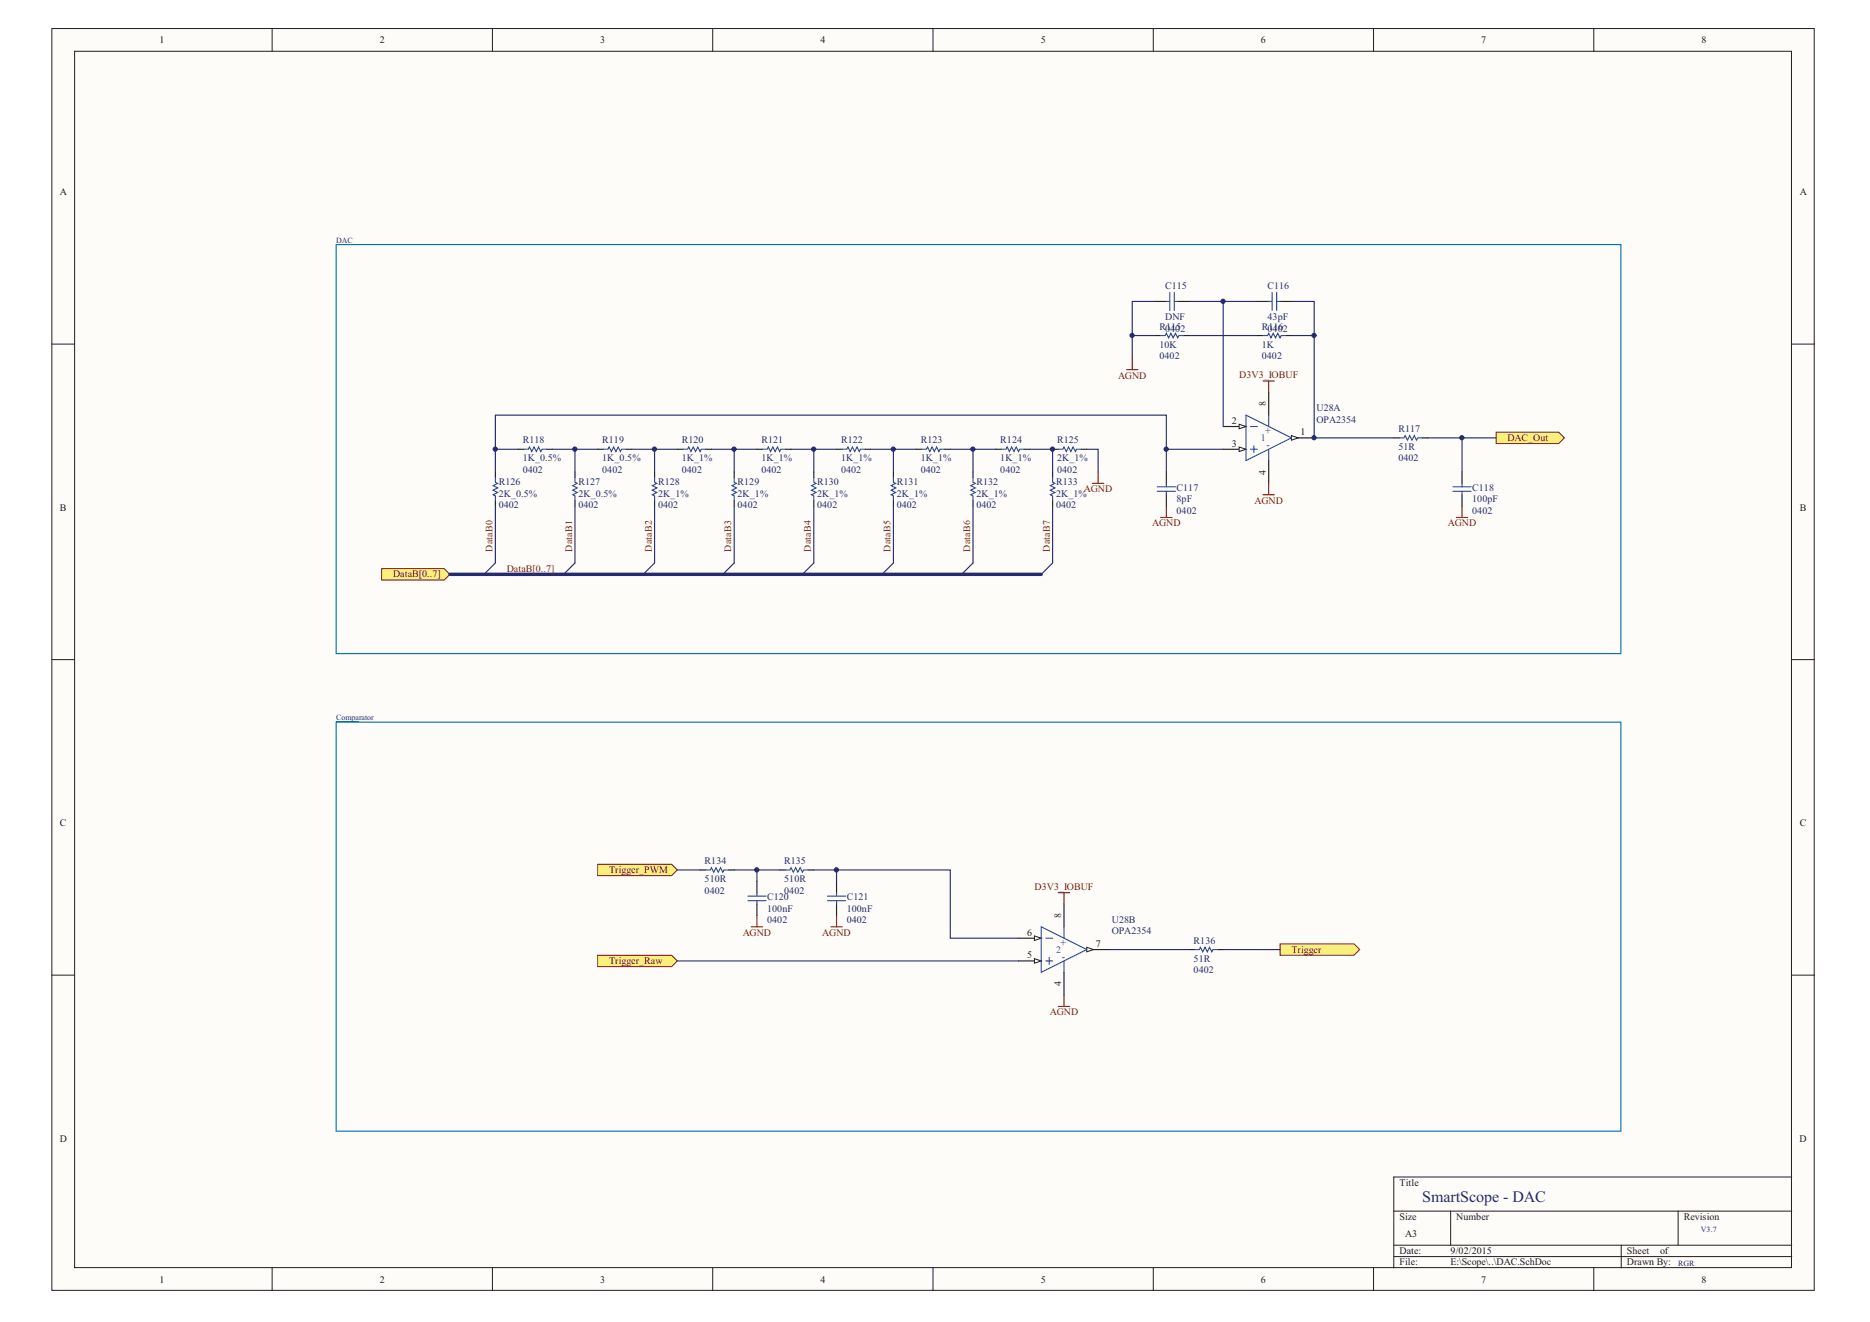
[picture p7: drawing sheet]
<svg xmlns="http://www.w3.org/2000/svg" width="297mm" height="210mm" viewBox="0 0 297 210" stroke-linecap="round" stroke-linejoin="round" font-family="sans-serif">
<path d="M8.2 4.5h280v200.4h-280z" fill="#fefcf8"/>
<path d="M8.2 4.5h280v200.4h-280z" fill="none" stroke="#221f1f" stroke-width=".16"/>
<path d="M11.9 8.1h272.7v193.2h-272.7z" fill="#fefcf8"/>
<g fill="none" stroke="#221f1f" stroke-width=".16">
<path d="M11.9 8.1h272.7v193.2h-272.7zM43.2 4.5v3.6M78.2 4.5v3.6M113.2 4.5v3.6M148.2 4.5v3.6M183.2 4.5v3.6M218.2 4.5v3.6M253.2 4.5v3.6M8.2 54.6h3.7M284.6 54.6h3.6M8.2 104.7h3.7M284.6 104.7h3.6"/>
<path d="M8.2 154.8h3.7M284.6 154.8h3.6M221.4 192.3h63.2M221.4 197.7h63.2M221.4 199.5h63.2M230.4 192.3v5.4M257.5 197.7v3.6M266.6 192.3v5.4M284.6 186.9h-63.2v14.4M43.2 201.3v3.6M78.2 201.3v3.6M113.2 201.3v3.6"/>
<path d="M148.2 201.3v3.6M183.2 201.3v3.6M218.2 201.3v3.6M253.2 201.3v3.6"/>
</g>
<path d="M173.5 76.7h1.8M174.4 74.9v1.8" fill="none" stroke="#841517" stroke-width=".18"/>
<path d="M87.7 71.3h7.2M91.3 71.3v3.6M100.4 71.3h7.2M104 71.3v3.6M113 71.3h7.2M116.6 71.3v3.6M125.7 71.3h7.2M129.3 71.3v3.6M138.3 71.3h7.2M141.9 71.3v3.6M150.9 71.3h7.3M154.6 71.3v3.6" fill="none" stroke="#262a73" stroke-width=".18"/>
<path d="M60.6 90.3h10l.9 .9-.9 .9h-10z" fill-rule="evenodd" fill="#f8f078"/>
<path d="M60.6 90.3h10l.9 .9-.9 .9h-10z" fill="none" stroke="#841517" stroke-width=".16"/>
<path d="M71.5 91.2h93.9" fill="none" stroke="#262a73" stroke-width=".54"/>
<path d="M78.7 80.4v9l-1.8 1.8M91.3 80.4v9l-1.8 1.8M104 80.4v9l-1.8 1.8M116.6 80.4v9l-1.8 1.8M129.3 80.4v9l-1.8 1.8M141.9 80.4v9l-1.8 1.8M154.6 80.4v9l-1.8 1.8M167.2 80.4v9l-1.8 1.8" fill="none" stroke="#262a73" stroke-width=".18"/>
<path d="M200.6 60.5h1.8M201.5 60.5v1.8" fill="none" stroke="#841517" stroke-width=".18"/>
<path d="M205.1 69.5h3.7" fill="none" stroke="#221f1f" stroke-width=".18"/>
<path d="M205.1 69.2l1.1 .3-1.1 .4z" fill="#fefcf8"/>
<path d="M205.1 69.2l1.1 .3-1.1 .4z" fill="none" stroke="#221f1f" stroke-width=".16"/>
<path d="M194.3 71.3h3.6" fill="none" stroke="#221f1f" stroke-width=".18"/>
<path d="M196.8 71l1.1 .3-1.1 .4z" fill="#fefcf8"/>
<path d="M196.8 71l1.1 .3-1.1 .4z" fill="none" stroke="#221f1f" stroke-width=".16"/>
<path d="M194.3 67.7h3.6" fill="none" stroke="#221f1f" stroke-width=".18"/>
<path d="M196.8 67.4l1.1 .3-1.1 .4z" fill="#fefcf8"/>
<path d="M196.8 67.4l1.1 .3-1.1 .4z" fill="none" stroke="#221f1f" stroke-width=".16"/>
<path d="M197.9 65.9l7.2 3.6-7.2 3.6zM198.6 71.3h1.1M198.6 67.7h1.1M199.2 70.8v1.1M201.5 65.9v1.8M201.5 71.3v1.8" fill="none" stroke="#2b53a4" stroke-width=".18"/>
<path d="M201.5 62.3v3.6M201.5 73.1v3.6M172.6 150.8h3.6" fill="none" stroke="#221f1f" stroke-width=".18"/>
<path d="M172.6 150.4l1.1 .4-1.1 .3z" fill="#fefcf8"/>
<path d="M172.6 150.4l1.1 .4-1.1 .3z" fill="none" stroke="#221f1f" stroke-width=".16"/>
<path d="M161.8 152.6h3.6" fill="none" stroke="#221f1f" stroke-width=".18"/>
<path d="M164.3 152.2l1.1 .4-1.1 .3z" fill="#fefcf8"/>
<path d="M164.3 152.2l1.1 .4-1.1 .3z" fill="none" stroke="#221f1f" stroke-width=".16"/>
<path d="M161.8 149h3.6" fill="none" stroke="#221f1f" stroke-width=".18"/>
<path d="M164.3 148.6l1.1 .4-1.1 .3z" fill="#fefcf8"/>
<path d="M164.3 148.6l1.1 .4-1.1 .3z" fill="none" stroke="#221f1f" stroke-width=".16"/>
<path d="M165.4 147.2l7.2 3.6-7.2 3.6zM166.1 152.6h1.1M166.1 149h1.1M166.7 152v1.1M169 147.2v1.8M169 152.6v1.8" fill="none" stroke="#2b53a4" stroke-width=".18"/>
<path d="M169 143.5v3.7M169 154.4v3.6" fill="none" stroke="#221f1f" stroke-width=".18"/>
<path d="M178.9 58.7h1.9M179.8 56.9v1.8M184.4 82.2h1.8M185.3 80.4v1.8" fill="none" stroke="#841517" stroke-width=".18"/>
<path d="M179.8 53.3h3.7M183.5 47.9h-3.7v9M188.9 47.9h10.8M188.9 53.3h10.8M205.1 47.9h3.7v5.4h-3.7M208.8 53.3v16.2h12.6" fill="none" stroke="#262a73" stroke-width=".18"/>
<path d="M237.7 68.6h9.9l.9 .9-.9 .9h-9.9z" fill-rule="evenodd" fill="#f8f078"/>
<path d="M237.7 68.6h9.9l.9 .9-.9 .9h-9.9z" fill="none" stroke="#841517" stroke-width=".16"/>
<path d="M226.8 69.5h10.9" fill="none" stroke="#262a73" stroke-width=".18"/>
<path d="M168.1 141.7h1.8M168.1 159.8h1.8M169 141.7v1.8M169 158v1.8" fill="none" stroke="#841517" stroke-width=".18"/>
<path d="M94.9 151.7h11.8l.9 .9-.9 .9h-11.8z" fill-rule="evenodd" fill="#f8f078"/>
<path d="M94.9 151.7h11.8l.9 .9-.9 .9h-11.8z" fill="none" stroke="#841517" stroke-width=".16"/>
<path d="M94.9 137.2h11.8l.9 .9-.9 .9h-11.8z" fill-rule="evenodd" fill="#f8f078"/>
<path d="M94.9 137.2h11.8l.9 .9-.9 .9h-11.8z" fill="none" stroke="#841517" stroke-width=".16"/>
<path d="M119.3 147.2h1.8M120.2 145.4v1.8M132 147.2h1.8M132.9 145.4v1.8" fill="none" stroke="#841517" stroke-width=".18"/>
<path d="M107.6 138.1h3.6M116.6 138.1h7.2M120.2 138.1v1.8M129.3 138.1h3.6v1.8M132.9 138.1h18v10.9h10.9M176.2 150.8h12.7" fill="none" stroke="#262a73" stroke-width=".18"/>
<path d="M203.3 149.9h11.8l.9 .9-.9 .9h-11.8z" fill-rule="evenodd" fill="#f8f078"/>
<path d="M203.3 149.9h11.8l.9 .9-.9 .9h-11.8z" fill="none" stroke="#841517" stroke-width=".16"/>
<path d="M194.3 47.9v19.8M78.7 71.3v-5.4h106.6v9M82.3 71.3h-3.6v3.6M163.6 71.3h3.6v3.6M172.6 71.3h1.8v3.6M185.3 71.3h9M232.2 69.5v5.4M107.6 152.6h54.2M194.3 150.8h9" fill="none" stroke="#262a73" stroke-width=".18"/>
<path d="M200.6 78.6h1.8M201.5 76.7v1.9M231.3 82.2h1.8M232.2 80.4v1.8" fill="none" stroke="#841517" stroke-width=".18"/>
<g fill="none" stroke="#221f1f" stroke-width=".18">
<path d="M183.5 47.9h1.8M183.5 53.3h.9M187.1 47.9h1.8M188 53.3h.9M199.7 47.9h1.8M199.7 53.3h.9M203.3 47.9h1.8M204.2 53.3h.9M78.7 74.9v.9M78.7 79.5v.9M82.3 71.3h.9M86.8 71.3h.9"/>
<path d="M91.3 74.9v.9M91.3 79.5v.9M94.9 71.3h.9M99.5 71.3h.9M104 74.9v.9M104 79.5v.9M107.6 71.3h.9M112.1 71.3h.9M116.6 74.9v.9M116.6 79.5v.9M120.2 71.3h.9M124.8 71.3h.9"/>
<path d="M129.3 74.9v.9M129.3 79.5v.9M132.9 71.3h.9M137.4 71.3h.9M141.9 74.9v.9M141.9 79.5v.9M145.5 71.3h.9M150 71.3h.9M154.6 74.9v.9M154.6 79.5v.9M158.2 71.3h.9M162.7 71.3h.9"/>
<path d="M167.2 74.9v.9M167.2 79.5v.9M167.2 71.3h.9M171.7 71.3h.9M185.3 74.9v1.8M185.3 78.6v1.8M221.4 69.5h.9M225.9 69.5h.9M232.2 74.9v1.8M232.2 78.6v1.8M111.2 138.1h.9M115.7 138.1h.9"/>
<path d="M120.2 139.9v1.8M123.8 138.1h1M128.4 138.1h.9M132.9 139.9v1.8M120.2 143.5v1.9M132.9 143.5v1.9M188.9 150.8h.9M193.4 150.8h.9"/>
</g>
<g fill="none" stroke="#2b53a4" stroke-width=".18">
<path d="M184.4 53.3h.7l.2-.4 .3 .7 .4-.7 .4 .7 .3-.7 .4 .7 .2-.3h.7M185.3 47.9h.5M185.8 46.4v2.9M186.5 46.4v2.9M186.5 47.9h.6M200.6 53.3h.7l.2-.4 .4 .7 .3-.7 .4 .7 .4-.7 .3 .7 .2-.3h.7M201.5 47.9h.6M202.1 46.4v2.9M202.8 47.9h.5M202.8 46.4v2.9M78.7 75.8v.8l.3 .1-.7 .4 .7 .4-.7 .3 .7 .4-.7 .4 .4 .1v.8M83.2 71.3h.7l.2-.3 .4 .7 .3-.7 .4 .7 .4-.7 .3 .7 .2-.4h.7"/>
<path d="M91.3 75.8v.8l.4 .1-.7 .4 .7 .4-.7 .3 .7 .4-.7 .4 .3 .1v.8M95.8 71.3h.8l.2-.3 .3 .7 .4-.7 .3 .7 .4-.7 .4 .7 .1-.4h.8M104 75.8v.8l.3 .1-.7 .4 .7 .4-.7 .3 .7 .4-.7 .4 .4 .1v.8M108.5 71.3h.7l.2-.3 .4 .7 .3-.7 .4 .7 .3-.7 .4 .7 .2-.4h.7M116.6 75.8v.8l.4 .1-.7 .4 .7 .4-.7 .3 .7 .4-.7 .4 .3 .1v.8M121.1 71.3h.8l.1-.3 .4 .7 .4-.7 .3 .7 .4-.7 .3 .7 .2-.4h.8M129.3 75.8v.8l.3 .1-.7 .4 .7 .4-.7 .3 .7 .4-.7 .4 .4 .1v.8M133.8 71.3h.7l.2-.3 .3 .7 .4-.7 .4 .7 .3-.7 .4 .7 .2-.4h.7M141.9 75.8v.8l.4 .1-.7 .4 .7 .4-.7 .3 .7 .4-.7 .4 .3 .1v.8M146.4 71.3h.8l.1-.3 .4 .7 .4-.7 .3 .7 .4-.7 .3 .7 .2-.4h.7M154.6 75.8v.8l.3 .1-.7 .4 .7 .4-.7 .3 .7 .4-.7 .4 .4 .1v.8M159.1 71.3h.7l.2-.3 .3 .7 .4-.7 .4 .7 .3-.7 .4 .7 .2-.4h.7"/>
<path d="M167.2 75.8v.8l.4 .1-.8 .4 .8 .4-.8 .3 .8 .4-.8 .4 .4 .1v.8M168.1 71.3h.7l.2-.3 .4 .7 .3-.7 .4 .7 .4-.7 .3 .7 .2-.4h.7M183.8 77.3h2.9M183.8 78h2.9M185.3 76.7v.6M185.3 78v.6M222.3 69.5h.7l.2-.3 .4 .7 .3-.7 .4 .7 .3-.7 .4 .7 .2-.4h.7M230.8 77.3h2.9M230.8 78h2.9M232.2 76.7v.6M232.2 78v.6M112.1 138.1h.7l.2-.3 .4 .7 .3-.7 .4 .7 .4-.7 .3 .7 .2-.4h.7"/>
<path d="M124.8 138.1h.7l.2-.3 .3 .7 .4-.7 .3 .7 .4-.7 .4 .7 .1-.4h.8M118.8 142.3h2.9M118.8 143h2.9M120.2 141.7v.6M120.2 143v.5M131.4 142.3h2.9M131.4 143h2.9M132.9 141.7v.6M132.9 143v.5M189.8 150.8h.7l.2-.4 .3 .7 .4-.7 .4 .7 .3-.7 .4 .7 .2-.3h.7"/>
</g>
<g fill="#0073ad">
<path d="M53.3 38.7h204.3v65.2h-204.3zM53.5 38.9v64.8h203.9v-64.8zM53.4 38.8h.1z"/>
<path d="M53.3 114.6h204.3v65.1h-204.3zM53.5 114.8v64.7h203.9v-64.7zM53.4 114.7h.1z"/>
</g>
<path d="M53.4 114.6h3.6" fill="none" stroke="#0073ad" stroke-width=".16"/>
<circle cx="78.7" cy="71.3" r=".34" fill="#262a73"/>
<circle cx="78.7" cy="71.3" r=".34" fill="none" stroke="#262a73" stroke-width=".16"/>
<circle cx="91.3" cy="71.3" r=".34" fill="#262a73"/>
<circle cx="91.3" cy="71.3" r=".34" fill="none" stroke="#262a73" stroke-width=".16"/>
<circle cx="103.9" cy="71.3" r=".34" fill="#262a73"/>
<circle cx="103.9" cy="71.3" r=".34" fill="none" stroke="#262a73" stroke-width=".16"/>
<circle cx="116.6" cy="71.3" r=".34" fill="#262a73"/>
<circle cx="116.6" cy="71.3" r=".34" fill="none" stroke="#262a73" stroke-width=".16"/>
<circle cx="120.2" cy="138.1" r=".34" fill="#262a73"/>
<circle cx="120.2" cy="138.1" r=".34" fill="none" stroke="#262a73" stroke-width=".16"/>
<circle cx="129.2" cy="71.3" r=".34" fill="#262a73"/>
<circle cx="129.2" cy="71.3" r=".34" fill="none" stroke="#262a73" stroke-width=".16"/>
<circle cx="132.8" cy="138.1" r=".34" fill="#262a73"/>
<circle cx="132.8" cy="138.1" r=".34" fill="none" stroke="#262a73" stroke-width=".16"/>
<circle cx="141.9" cy="71.3" r=".34" fill="#262a73"/>
<circle cx="141.9" cy="71.3" r=".34" fill="none" stroke="#262a73" stroke-width=".16"/>
<circle cx="154.5" cy="71.3" r=".34" fill="#262a73"/>
<circle cx="154.5" cy="71.3" r=".34" fill="none" stroke="#262a73" stroke-width=".16"/>
<circle cx="167.2" cy="71.3" r=".34" fill="#262a73"/>
<circle cx="167.2" cy="71.3" r=".34" fill="none" stroke="#262a73" stroke-width=".16"/>
<circle cx="179.8" cy="53.3" r=".33" fill="#262a73"/>
<circle cx="179.8" cy="53.3" r=".33" fill="none" stroke="#262a73" stroke-width=".16"/>
<circle cx="185.2" cy="71.3" r=".34" fill="#262a73"/>
<circle cx="185.2" cy="71.3" r=".34" fill="none" stroke="#262a73" stroke-width=".16"/>
<circle cx="194.3" cy="47.8" r=".34" fill="#262a73"/>
<circle cx="194.3" cy="47.8" r=".34" fill="none" stroke="#262a73" stroke-width=".16"/>
<circle cx="208.7" cy="69.5" r=".33" fill="#262a73"/>
<circle cx="208.7" cy="69.5" r=".33" fill="none" stroke="#262a73" stroke-width=".16"/>
<circle cx="208.7" cy="53.3" r=".33" fill="#262a73"/>
<circle cx="208.7" cy="53.3" r=".33" fill="none" stroke="#262a73" stroke-width=".16"/>
<circle cx="232.2" cy="69.5" r=".33" fill="#262a73"/>
<circle cx="232.2" cy="69.5" r=".33" fill="none" stroke="#262a73" stroke-width=".16"/>
<text font-size="2.5" fill="#262a73" x="225.9" y="190.8">SmartScope - DAC</text>
<g font-size="1.6" fill="#221f1f">
<text x="25.3" y="6.9">1</text>
<text x="60.3" y="6.9">2</text>
<text x="95.3" y="6.9">3</text>
<text x="130.3" y="6.9">4</text>
<text x="165.3" y="6.9">5</text>
<text x="200.3" y="6.9">6</text>
<text x="235.3" y="6.9">7</text>
<text x="270.3" y="6.9">8</text>
<text x="9.5" y="31">A</text>
<text x="285.9" y="31">A</text>
<text x="201.1" y="64.5" transform="rotate(-90 201.1 64.5)">8</text>
<text x="195.7" y="70.9">3</text>
<text x="195.7" y="67.3">2</text>
<text x="206.6" y="69.1">1</text>
<text x="201.1" y="75.4" transform="rotate(-90 201.1 75.4)">4</text>
<text x="9.5" y="81.1">B</text>
<text x="285.9" y="81.1">B</text>
<text x="9.5" y="131.2">C</text>
<text x="285.9" y="131.2">C</text>
<text x="163.2" y="148.6">6</text>
<text x="168.5" y="145.7" transform="rotate(-90 168.5 145.7)">8</text>
<text x="163.2" y="152.2">5</text>
<text x="174.1" y="150.4">7</text>
<text x="168.5" y="156.6" transform="rotate(-90 168.5 156.6)">4</text>
<text x="9.5" y="181.3">D</text>
<text x="285.9" y="181.3">D</text>
<text x="222.3" y="188.3">Title</text>
<text x="222.3" y="193.7">Size</text>
<text x="223.2" y="196.4">A3</text>
<text x="231.3" y="193.7">Number</text>
<text x="267.5" y="193.7">Revision</text>
<text x="25.3" y="203.6">1</text>
<text x="60.3" y="203.6">2</text>
<text x="95.3" y="203.6">3</text>
<text x="130.3" y="203.6">4</text>
<text x="165.3" y="203.6">5</text>
<text x="200.3" y="203.6">6</text>
<text x="222.3" y="199.1">Date:</text>
<text x="222.3" y="200.9">File:</text>
<text x="230.4" y="199.1">9/02/2015</text>
<text x="230.4" y="200.9">E:\Scope\..\DAC.SchDoc</text>
<text x="235.3" y="203.6">7</text>
<text x="258.4" y="200.9">Drawn By:</text>
<text x="258.4" y="199.1">Sheet</text>
<text x="263.7" y="199.1">of</text>
<text x="270.3" y="203.6">8</text>
</g>
<g font-size="1.6" fill="#262a73">
<text x="185.1" y="45.8">C115</text>
<text x="201.3" y="45.8">C116</text>
<text x="184.2" y="52.3">R115</text>
<text x="185.1" y="50.9">DNF</text>
<text x="185.1" y="52.7">0402</text>
<text x="200.4" y="52.3">R116</text>
<text x="201.3" y="50.9">43pF</text>
<text x="201.3" y="52.7">0402</text>
<text x="184.2" y="55.2">10K</text>
<text x="184.2" y="57">0402</text>
<text x="200.4" y="55.2">1K</text>
<text x="200.4" y="57">0402</text>
<text x="209.1" y="65.3">U28A</text>
<text x="83" y="70.4">R118</text>
<text x="95.7" y="70.4">R119</text>
<text x="108.3" y="70.4">R120</text>
<text x="121" y="70.4">R121</text>
<text x="133.6" y="70.4">R122</text>
<text x="146.2" y="70.4">R123</text>
<text x="158.9" y="70.4">R124</text>
<text x="167.9" y="70.4">R125</text>
<text x="201" y="68.9">+</text>
<text x="201.2" y="71.1">-</text>
<text x="209.1" y="67.1">OPA2354</text>
<text x="222.1" y="68.6">R117</text>
<text x="222.1" y="71.5">51R</text>
<text x="79.2" y="77.1">R126</text>
<text x="83" y="73.3">1K_0.5%</text>
<text x="83" y="75.1">0402</text>
<text x="91.9" y="77.1">R127</text>
<text x="95.7" y="73.3">1K_0.5%</text>
<text x="95.7" y="75.1">0402</text>
<text x="104.5" y="77.1">R128</text>
<text x="108.3" y="73.3">1K_1%</text>
<text x="108.3" y="75.1">0402</text>
<text x="117.2" y="77.1">R129</text>
<text x="121" y="73.3">1K_1%</text>
<text x="121" y="75.1">0402</text>
<text x="129.8" y="77.1">R130</text>
<text x="133.6" y="73.3">1K_1%</text>
<text x="133.6" y="75.1">0402</text>
<text x="142.5" y="77.1">R131</text>
<text x="146.2" y="73.3">1K_1%</text>
<text x="146.2" y="75.1">0402</text>
<text x="155.1" y="77.1">R132</text>
<text x="158.9" y="73.3">1K_1%</text>
<text x="158.9" y="75.1">0402</text>
<text x="167.7" y="77.1">R133</text>
<text x="167.9" y="73.3">2K_1%</text>
<text x="167.9" y="75.1">0402</text>
<text x="186.9" y="78">C117</text>
<text x="222.1" y="73.3">0402</text>
<text x="233.9" y="78">C118</text>
<text x="79.2" y="78.9">2K_0.5%</text>
<text x="79.2" y="80.7">0402</text>
<text x="91.9" y="78.9">2K_0.5%</text>
<text x="91.9" y="80.7">0402</text>
<text x="104.5" y="78.9">2K_1%</text>
<text x="104.5" y="80.7">0402</text>
<text x="117.2" y="78.9">2K_1%</text>
<text x="117.2" y="80.7">0402</text>
<text x="129.8" y="78.9">2K_1%</text>
<text x="129.8" y="80.7">0402</text>
<text x="142.5" y="78.9">2K_1%</text>
<text x="142.5" y="80.7">0402</text>
<text x="155.1" y="78.9">2K_1%</text>
<text x="155.1" y="80.7">0402</text>
<text x="167.7" y="78.9">2K_1%</text>
<text x="167.7" y="80.7">0402</text>
<text x="186.9" y="79.8">8pF</text>
<text x="186.9" y="81.6">0402</text>
<text x="233.9" y="79.8">100pF</text>
<text x="233.9" y="81.6">0402</text>
<text x="111.9" y="137.2">R134</text>
<text x="124.6" y="137.2">R135</text>
<text x="111.9" y="140.1">510R</text>
<text x="111.9" y="141.9">0402</text>
<text x="121.9" y="143">C120</text>
<text x="124.6" y="140.1">510R</text>
<text x="124.6" y="141.9">0402</text>
<text x="134.5" y="143">C121</text>
<text x="121.9" y="144.8">100nF</text>
<text x="121.9" y="146.6">0402</text>
<text x="134.5" y="144.8">100nF</text>
<text x="134.5" y="146.6">0402</text>
<text x="176.6" y="146.6">U28B</text>
<text x="176.6" y="148.4">OPA2354</text>
<text x="189.6" y="149.8">R136</text>
<text x="168.5" y="150.2">+</text>
<text x="168.6" y="152.3">-</text>
<text x="189.6" y="152.7">51R</text>
<text x="189.6" y="154.5">0402</text>
</g>
<g font-size="1.6" fill="#841517">
<text x="177.6" y="60.1">AGND</text>
<text x="196.8" y="60.1">D3V3_IOBUF</text>
<text x="239.5" y="70">DAC_Out</text>
<text x="172.2" y="78.2">AGND</text>
<text x="183" y="83.6">AGND</text>
<text x="199.3" y="80">AGND</text>
<text x="230" y="83.6">AGND</text>
<text x="78.2" y="87.6" transform="rotate(-90 78.2 87.6)">DataB0</text>
<text x="90.9" y="87.6" transform="rotate(-90 90.9 87.6)">DataB1</text>
<text x="103.5" y="87.6" transform="rotate(-90 103.5 87.6)">DataB2</text>
<text x="116.2" y="87.6" transform="rotate(-90 116.2 87.6)">DataB3</text>
<text x="128.8" y="87.6" transform="rotate(-90 128.8 87.6)">DataB4</text>
<text x="141.5" y="87.6" transform="rotate(-90 141.5 87.6)">DataB5</text>
<text x="154.1" y="87.6" transform="rotate(-90 154.1 87.6)">DataB6</text>
<text x="166.7" y="87.6" transform="rotate(-90 166.7 87.6)">DataB7</text>
<text x="62.4" y="91.7">DataB[0..7]</text>
<text x="80.5" y="90.8">DataB[0..7]</text>
<text x="96.8" y="138.6">Trigger_PWM</text>
<text x="164.3" y="141.3">D3V3_IOBUF</text>
<text x="118" y="148.6">AGND</text>
<text x="130.6" y="148.6">AGND</text>
<text x="96.8" y="153.1">Trigger_Raw</text>
<text x="205.1" y="151.3">Trigger</text>
<text x="166.8" y="161.2">AGND</text>
</g>
<g font-size="1.6" fill="#2b53a4">
<text x="200.3" y="70">1</text>
<text x="167.7" y="151.3">2</text>
</g>
<g font-size="1.3" fill="#262a73">
<text x="53.4" y="38.5">DAC</text>
<text x="53.4" y="114.4">Comparator</text>
<text x="53.4" y="114.4">Compa</text>
<text x="270.2" y="195.6">V3.7</text>
<text x="266.6" y="201">RGR</text>
</g>
</svg>
